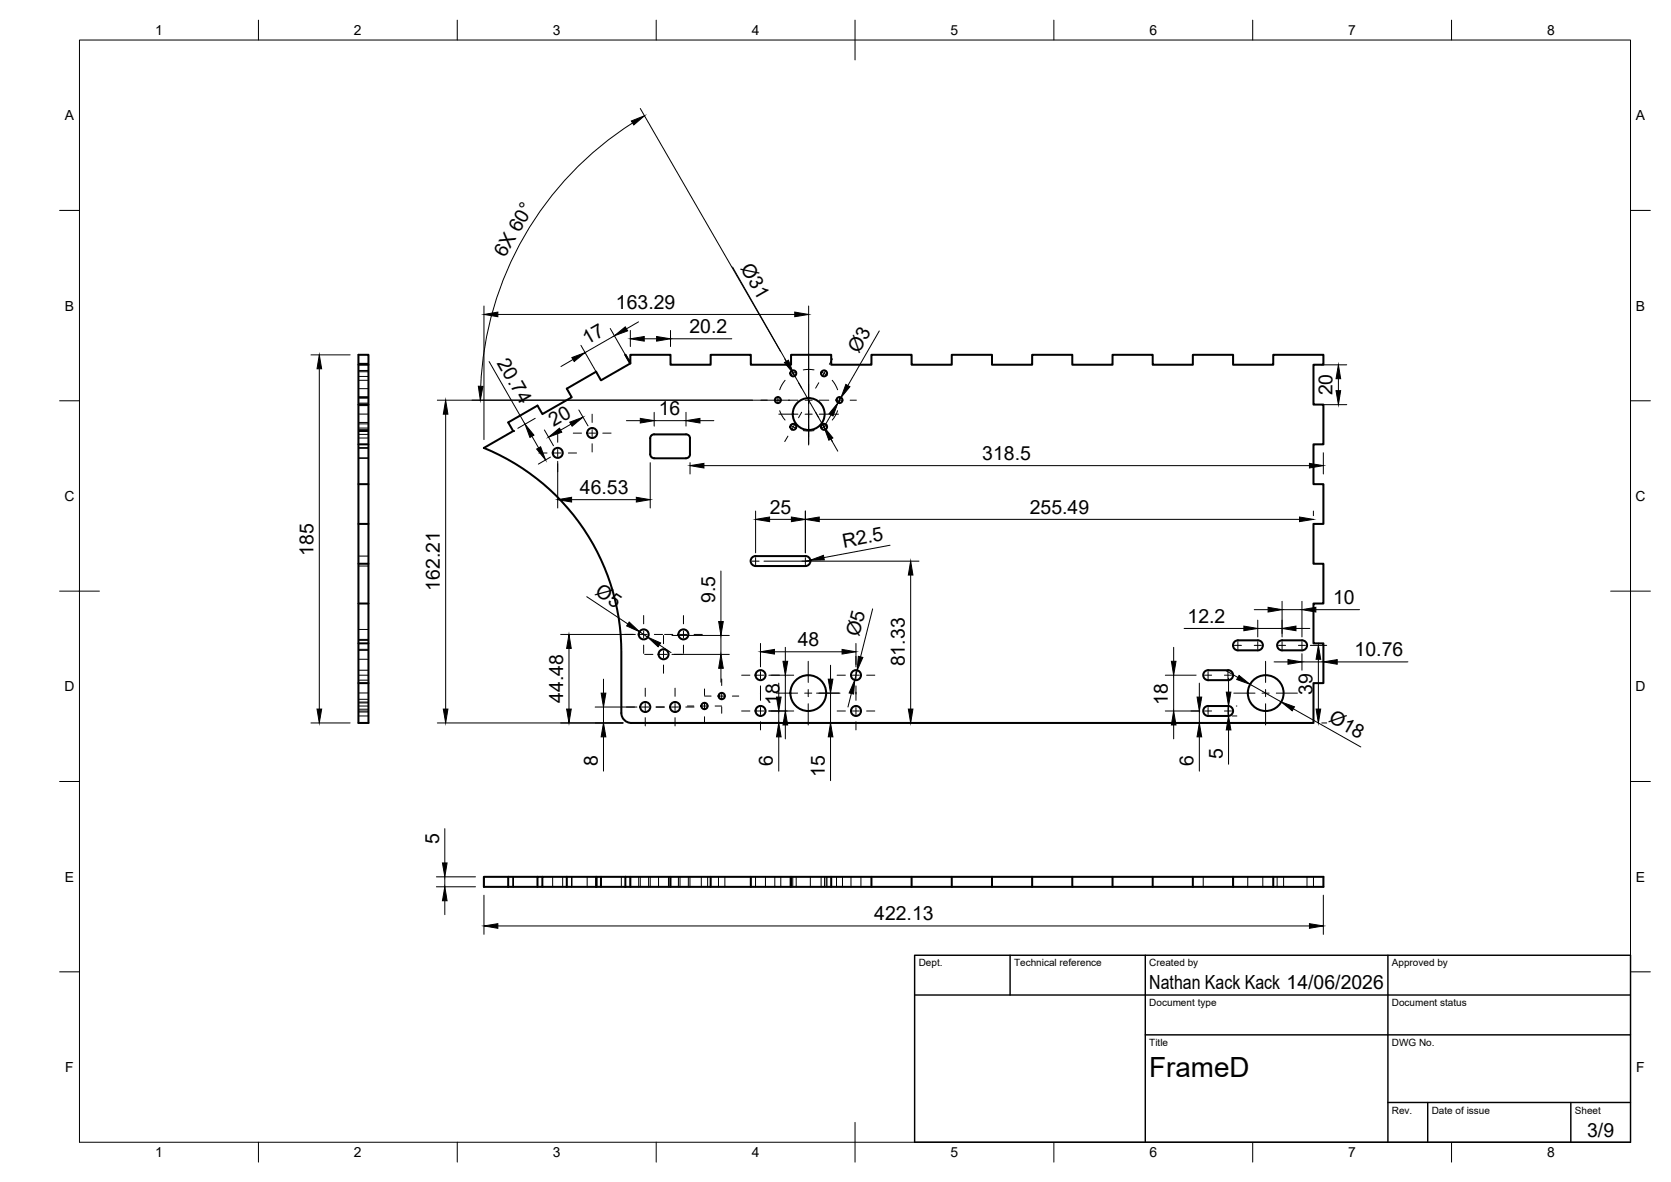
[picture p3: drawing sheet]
<svg xmlns="http://www.w3.org/2000/svg" width="420mm" height="297mm" viewBox="0 0 420 297" stroke-linecap="round" stroke-linejoin="round" font-family="sans-serif">
<!-- layer: Visible -->
<g fill="none" stroke="#000" stroke-width=".51">
<path d="M90.1 89.2h2.5v92.5h-2.5zM90.1 91.7h2.5M90.1 111.7h2.5M90.1 101.7h2.5M127.8 106.2l7.3-4.3 1.3 2.2 7.4-4.3-1.3-2.1 7.4-4.3 1.2 2.2 7.4-4.3-1.3-2.1 1.3 2.1v-2.1h10.1v2.5h10.1v-2.5h10.1v2.5h10.1v-2.5h10.1v2.5h10.1v-2.5h10.1v2.5h10.1v-2.5h10.1v2.5h10.1v-2.5h10.1v2.5h10.1v-2.5h10.1v2.5h10.1v-2.5h10.1v2.5h10.1v-2.5h12.7v2.5h-2.5v10h2.5v10h-2.5v10h2.5v10h-2.5v10h2.5v10h-2.5v10h2.5v10h-2.5v10h-171.6a2.51 2.51 0 0 1-2.5-2.5v-15.3a55.4 55.4 0 0 0-34.5-51.3l7.3-4.3zM164.5 109.2h8M172.5 109.1a.97 .97 0 0 1 1 1.1v3.9a1.01 1.01 0 0 1-1 1.1h-8a1.04 1.04 0 0 1-1-1.1v-3.9a1.01 1.01 0 0 1 1-1.1M90.1 121.7h2.5M90.1 131.7h2.5M190 139.7h12.5M190 139.7a1.26 1.26 0 0 0-1.3 1.3 1.26 1.26 0 0 0 1.3 1.2M202.5 139.7a1.26 1.26 0 0 1 1.3 1.3 1.26 1.26 0 0 1-1.3 1.2"/>
<path d="M90.1 141.7h2.5M90.1 151.7h2.5M190 142.2h12.5M90.1 171.7h2.5M90.1 161.7h2.5M303.1 168.7l.7-.3h5a1.26 1.26 0 0 1 1.2 1.3 1.26 1.26 0 0 1-1.2 1.2h-5a1.26 1.26 0 0 1-1.2-.8 1.26 1.26 0 0 1 .5-1.4zM303.8 177.4h5M303.8 177.4a1.26 1.26 0 0 0-1.3 1.3 1.26 1.26 0 0 0 1.3 1.2h5a1.26 1.26 0 0 0 1.2-1.2 1.26 1.26 0 0 0-1.2-1.3M316.3 160.9h-5a1.26 1.26 0 0 0-1.3 1.3 1.26 1.26 0 0 0 1.3 1.2h5M316.3 160.9a1.26 1.26 0 0 1 1.2 1.3 1.26 1.26 0 0 1-1.2 1.2M321.6 161.2l.8-.3h5a1.26 1.26 0 0 1 1.3 1.3 1.26 1.26 0 0 1-1.3 1.2h-5a1.26 1.26 0 0 1-1.2-.8 1.26 1.26 0 0 1 .4-1.4zM127.8 222.9v-2.5h-6.1v2.5h13.4"/>
<path d="M127.8 220.4h7.3M136.4 220.4h-1.3v2.5M136.4 222.9h13.5M142.5 220.4h-6.1v2.5h-1.3M142.5 220.4v2.5M142.5 220.4h7.4M151.1 220.4h-1.2v2.5M151.1 222.9h6.1M157.2 220.4h-6.1v2.5h-1.2M157.2 220.4h175.6v2.5h-175.6M157.2 220.4v2.5M158.5 220.4v2.5"/>
<path d="M168.6 220.4v2.5M178.7 220.4v2.5M188.8 220.4v2.5M198.9 220.4v2.5M209 220.4v2.5M219.1 220.4v2.5M229.2 220.4v2.5M239.3 220.4v2.5M249.4 220.4v2.5M259.5 220.4v2.5M269.6 220.4v2.5M279.7 220.4v2.5"/>
<path d="M289.8 220.4v2.5M299.9 220.4v2.5M310 220.4v2.5M320.1 220.4v2.5"/>
<circle cx="199.5" cy="93.8" r=".75"/>
<circle cx="207.2" cy="93.8" r=".75"/>
<circle cx="140.2" cy="113.8" r="1.26"/>
<circle cx="148.9" cy="108.8" r="1.26"/>
<circle cx="195.6" cy="100.5" r=".75"/>
<circle cx="199.5" cy="107.3" r=".75"/>
<circle cx="203.3" cy="104.1" r="4"/>
<circle cx="207.2" cy="107.3" r=".75"/>
<circle cx="211.1" cy="100.5" r=".75"/>
<circle cx="161.9" cy="159.4" r="1.26"/>
<circle cx="171.8" cy="159.4" r="1.26"/>
<circle cx="162.3" cy="177.7" r="1.26"/>
<circle cx="166.8" cy="164.4" r="1.26"/>
<circle cx="169.7" cy="177.7" r="1.26"/>
<circle cx="177.1" cy="177.4" r=".79"/>
<circle cx="181.5" cy="174.9" r=".79"/>
<circle cx="191.2" cy="178.7" r="1.26"/>
<circle cx="191.2" cy="169.7" r="1.26"/>
<circle cx="203.2" cy="174.2" r="4.5"/>
<circle cx="215.2" cy="178.7" r="1.26"/>
<circle cx="215.2" cy="169.7" r="1.26"/>
<circle cx="318.3" cy="174.2" r="4.5"/>
</g>
<circle cx="129" cy="108.3" r=".25" fill="#000"/>
<!-- layer: Hidden -->
<g fill="none" stroke="#000" stroke-width=".25">
<path d="M90.1 99.8h2.5M90.1 97.7h2.5M90.1 91.3h2.5M90.1 95.6h2.5M90.1 93.4h2.5M90.1 94.6h2.5M90.1 93.1h2.5M90.1 108.3h2.5M90.1 112.6h2.5M90.1 106.2h2.5M90.1 104.1h2.5M90.1 101.9h2.5"/>
<path d="M90.1 115.2h2.5M90.1 109.2h2.5M90.1 101.3h2.5M90.1 108.1h2.5M90.1 100.1h2.5M90.1 108h2.5M90.1 106.5h2.5M90.1 107.6h2.5M90.1 110.1h2.5M90.1 115.1h2.5M92.6 108.3h-2.5h2.5M90.1 139.7h2.5"/>
<path d="M90.1 142.2h2.5M90.1 158.2h2.5M90.1 168.4h2.5M90.1 170.9h2.5M90.1 177.4h2.5M90.1 179.9h2.5M90.1 160.9h2.5M90.1 163.4h2.5M90.1 163.2h2.5M90.1 165.7h2.5M90.1 175.7h2.5M90.1 174.1h2.5"/>
<path d="M90.1 178.9h2.5M90.1 176.4h2.5M90.1 178.2h2.5M90.1 176.6h2.5M90.1 160.7h2.5M90.1 178.7h2.5M90.1 169.7h2.5M121.7 220.4v2.5M129 220.4v2.5v-2.5M129 220.4v2.5M139 220.4v2.5M141.5 220.4v2.5"/>
<path d="M143.7 220.4v2.5M147.6 220.4v2.5M150.1 220.4v2.5M156.2 220.4v2.5M158.5 220.4v2.5M160.6 220.4v2.5M161 220.4v2.5M163.1 220.4v2.5M163.5 220.4v2.5M165.6 220.4v2.5M168.1 220.4v2.5M168.5 220.4v2.5"/>
<path d="M170.6 220.4v2.5M171 220.4v2.5M173.1 220.4v2.5M173.5 220.4v2.5M176.3 220.4v2.5M177.9 220.4v2.5M180.7 220.4v2.5M182.3 220.4v2.5M188.7 220.4v2.5M190 220.4v2.5M192.5 220.4v2.5M194.8 220.4v2.5"/>
<path d="M196.3 220.4v2.5M198.7 220.4v2.5M199.3 220.4v2.5M200.2 220.4v2.5M203.8 220.4v2.5M206.5 220.4v2.5M207.3 220.4v2.5M207.7 220.4v2.5M207.9 220.4v2.5M210.3 220.4v2.5M211.8 220.4v2.5M214 220.4v2.5"/>
<path d="M216.5 220.4v2.5M302.5 220.4v2.5M310 220.4v2.5M313.7 220.4v2.5M317.5 220.4v2.5M321.1 220.4v2.5M322.7 220.4v2.5M328.6 220.4v2.5M330.3 220.4v2.5"/>
</g>
<!-- layer: BORDER -->
<g fill="none" stroke="#000" stroke-width=".25">
<path d="M20 10.1h390v276.9h-390zM65 5.1v5M115 5.1v5M165 5.1v5M215 5.1v10M265 5.1v5M315 5.1v5M365 5.1v5M15 52.9h5M410 52.9h5M15 100.7h5M410 100.7h5"/>
<path d="M15 148.6h10M405 148.6h10M15 196.4h5M410 196.4h5M15 244.2h5M410 244.2h5M65 287v5M115 287v5M165 287v5M215 282.1v9.9M265 287v5M315 287v5"/>
<path d="M365 287v5"/>
</g>
<!-- layer: TITLEBLOCK -->
<path d="M230 240.1h180v46.9h-180zM230 250h180M254 240.1v9.9M288 240.1v46.9M349 240.1v46.9M288 260.1h122M349 277.1h61M359 277.1v9.9M395 277.1v9.9" fill="none" stroke="#000" stroke-width=".36"/>
<!-- layer: Smart Centers -->
<g fill="none" stroke="#000" stroke-width=".25">
<path d="M195.6 99.7v1.8M197.3 90.2l.8 1.4M197.4 95.6l-1.4 2.3M199 93.1l.9 1.5M200.3 93.4l-1.6 .9M200.8 96.2l.8 1.3M202 92.9l1.3-.1 1.4 .1M203.3 89.3v12.2M205.9 96.2l-.8 1.3M206.4 93.4l1.6 .9M207.6 93.1l-.8 1.5M209.3 95.6l1.3 2.3"/>
<path d="M209.3 90.2l-.8 1.4M211 99.7v1.8M135.5 113.8h2M139.3 113.8h1.8M140.2 109.1v2.1M140.2 113v1.7M140.2 116.5v2.1M142.9 113.8h2.1M144.1 108.8h2.1M148 108.8h1.8M148.9 104.1v2.1M148.9 108v1.7"/>
<path d="M148.9 111.5v2.1M151.6 108.8h2M191.3 100.6h1.6M194.7 100.6h1.8M195.8 104.1h4.8M196 103.2l1.4 2.4M198.1 109.6l-.8 1.4M198.2 100.6h2.4M198.7 106.8l1.6 .9M199.9 106.5l-.9 1.6M201.6 103.6l-.8 1.4M202 108.2h2.7"/>
<path d="M202.4 100.6h1.8M202.4 104.1h1.8M203.3 103.2v8.6M205.1 103.6l.8 1.4M206 100.6h2.4M206 104.1h4.8M206.8 106.5l.8 1.6M208 106.8l-1.6 .9M208.5 109.6l.8 1.4M210.2 100.6h1.8M210.6 103.2l-1.3 2.4M213.8 100.6h1.5"/>
<path d="M157.1 159.4h2.1M161 159.4h1.7M161.8 154.7v2.1M161.8 158.5v1.8M164.5 159.4h2.1M166.8 159.7v2.1M167.1 159.4h2.1M170.9 159.4h1.8M171.9 154.7v2.1M171.9 158.5v1.8M174.5 159.4h2.1M189.1 141h1.8"/>
<path d="M190 140.1v1.8M201.6 141h1.8M202.5 140.1v1.8M157.5 177.7h2.1M161.4 177.7h1.7M161.8 162.1v2.1M162.1 164.5h2.1M162.2 172.9v2.1M162.2 176.8v1.8M164.9 177.7h2.2M165.9 164.5h1.8M166.8 163.5v1.8"/>
<path d="M166.8 167.1v2.1M168.8 177.7h1.8M169.5 164.5h2.1M169.7 172.9v2.1M169.7 176.8v1.8M171.9 162.1v2.1M172.4 177.7h2.1M172.8 177.4h1.7M176.2 177.4h1.8M177.1 173.1v1.7M177.1 176.5v1.8M177.2 174.9h1.6"/>
<path d="M179.8 177.4h1.6M180.6 174.9h1.8M181.5 170.6v1.7M181.5 174v1.8M181.5 177.6v1.6M184.1 174.9h1.7M186.5 169.7h2.1M186.5 178.7h2.1M190.3 169.7h1.8M190.3 178.7h1.8M191.2 164.9v2.1M191.2 168.8v1.8"/>
<path d="M191.2 172.4v3.6M191.2 177.8v1.8M193.9 169.7h2.1M193.9 178.7h2.1M195.2 174.2h5.4M202.3 174.2h1.8M203.2 166.2v5.3M203.2 173.3v1.8M203.2 176.9v5.3M205.9 174.2h5.3M210.5 169.7h2.1M210.5 178.7h2.1"/>
<path d="M214.3 169.7h1.8M214.3 178.7h1.8M215.2 164.9v2.1M215.2 168.8v1.8M215.2 172.4v3.6M215.2 177.8v1.8M217.9 169.7h2.1M217.9 178.7h2.1M302.9 169.7h1.8M302.9 178.7h1.8M303.8 168.8v1.8M303.8 177.8v1.8"/>
<path d="M307.9 169.7h1.7M307.9 178.7h1.7M308.8 168.8v1.8M308.8 177.8v1.8M310.2 174.2h5.4M310.4 162.2h1.7M311.3 161.3v1.8M315.4 162.2h1.8M316.3 161.3v1.8M317.3 174.2h1.8M318.2 166.2v5.3M318.2 173.3v1.8"/>
<path d="M318.2 176.9v5.3M320.9 174.2h5.3M321.5 162.2h1.8M322.4 161.3v1.8M326.5 162.2h1.8M327.4 161.3v1.8M162.2 180.3v2.1M169.7 180.3v2.1M177.1 180.1v1.6M191.2 181.4v2M215.2 181.4v2"/>
</g>
<!-- layer: FD_Dimensions -->
<g fill="none" stroke="#000" stroke-width=".25">
<path d="M159.1 30.9a82.5 82.5 0 0 0-38.2 66.2M161 27.3l35.3 61.1M121.7 76.9v33.6M125.2 79h74.6M184.2 67.1l13.5 23.7M203.3 76.9v32.8M78.2 89.2h9.8M80.3 92.7v85.5M123 90.9l9 15.7M144.1 90.3l-3 1.8M146.1 86.8l4 7M153.4 82.6l4 6.9"/>
<path d="M154.5 84.4l-7.4 4.2M158.5 83v4.1M160.5 80.9l-3 1.7M162 85.1h3.1M168.6 83v4.1M168.6 85.1h15.4M199.5 93.8l7.7 13.5 1.8-3M211.5 99.9l-.8 1.3M221.1 83.2l-7.9 13.7M332.3 91.7h6.3M336.5 95.2v3M110 100.6h88.5"/>
<path d="M112.1 104.1v74.1M133.8 109.6l1.6 3M134.6 105.1l-4.4 2.5M136.9 108l2.3 4M138.4 114.9l-3 1.7M140.2 115.9v11.8M143.6 106.6l-2.7 1.5M145.5 103l2.3 4M157.5 105.7h3.5M163.5 116.3v11.4M164.5 103.6v3.5M164.5 105.7h8"/>
<path d="M172.5 103.6v3.5M173.5 116.3v2.8M176 105.7h3.5M177 117h152.2M208.9 110.3l1.8 3.1M332.3 101.7h6.3M332.7 113.8v5.3M143.7 125.6h16.3M190 128.4v10.5M193.5 130.5h5.5M202.5 128.4v10.5M206 130.5h120.7"/>
<path d="M223.8 137l-16.6 3.1M330.2 128.4v1.2M141 159.4h18.7M147.5 150l10.4 6.8M160.8 158.8l2.1 1.3M169 159.7h14.4M181.3 143.5v12.7M181.3 159.7v4.8M192.1 141h39M203.7 140.8l-1.2 .2M219.4 153l-3 12.1M229 144.5v33.7"/>
<path d="M297.7 157.9h15.1M315.4 153.2h3.5M316.3 155.8v4.3M316.3 157.9h6.1M322.4 151.1v9M322.4 153.2h5M325.9 157.9h3.5M327.4 151.1v9M330.9 153.2h10.9M143.1 162.9v15.3M149.6 177.7h10.5M151.7 170.7v3.5"/>
<path d="M151.7 177.7v4M165.8 162.1l2.9 1.9M169 164.5h14.4M181.3 167.9v3.5M191.2 161.7v5.9M193.3 178.7h6.3M193.3 169.7h6.3M194.7 163.8h17M195.8 171.7v3.5M195.8 178.7v3M197.5 162.7v3.5M197.5 169.7v9"/>
<path d="M205.3 174.2h5.6M208.8 167.2v3.5M208.8 174.2v7.5M214.1 174.3l-.9 3.4M215.2 161.7v5.9M215.5 168.5l-.6 2.4M293 178.7h8.7M293 169.7h7.8M295.1 162.7v3.5M295.1 169.7v9M301.6 171.7v3.5M301.6 178.7v3"/>
<path d="M308.2 168.5l3.1 1.8M308.9 170.4v3.5M308.9 177.4v2.5M309.8 179.9h1.2M310.9 177.4h.1M314.3 172l7.8 4.4M320.4 166.3h3.4M325.2 178.1l17 9.6M327.4 164.3v4.1M327.4 166.3h5.3M329.5 162.2h4.1M331.5 165.7v12.5"/>
<path d="M336.2 166.3h17.8M78.2 181.7h9.8M110 181.7h46.7M151.7 185.2v8.6M195.8 185.2v8.6M197.5 182.2v3.5M208.8 185.2v11M229.8 181.7h1.3M295.1 182.2v3.5M301.6 185.2v8.6M303.4 181.7h.3M308.9 183.4v8.7"/>
<path d="M332.3 181.7h1.3M111.8 208.2v8.7M109.7 222.8h9.9M109.7 220.4h9.9M111.8 220.4v2.4M111.8 226.4v3.5M121.7 225v9.8M125.2 232.7h204M332.7 225v9.8"/>
</g>
<g fill="#000" stroke="#000" stroke-width=".25">
<path d="M158.7 30.4l3.4-1.3-2.7 2.3zM121.7 79l3.5-.6v1.2zM199.8 78.4l3.5 .6-3.5 .6zM80.3 89.2l.6 3.5h-1.2zM120.3 97.1h1.1l-.6 3.5zM143.8 89.9l3.3-1.3-2.7 2.3zM154.5 84.4l2.7-2.3 .6 1zM158.5 85.1l3.5-.5v1.1zM165.1 84.6l3.5 .5-3.5 .6zM197.2 91.1l1-.6 1.3 3.3zM212.7 96.6l1 .6-2.2 2.7zM335.9 98.2h1.2l-.6 3.5z"/>
<path d="M336.5 91.7l.6 3.5h-1.2zM112.1 100.6l.5 3.5h-1.1zM132 106.6l2.3 2.8-1.1 .5zM134.9 112.8l1-.5 1.3 3.3zM137.9 109.9l2.8-2.3 .5 1zM143.3 106.1l3.3-1.3-2.8 2.3zM161 105.1l3.5 .6-3.5 .6zM172.5 105.7l3.5-.6v1.2zM173.5 117l3.5-.6v1.2zM210.7 101.2l-1.2 3.3-1.1-.5zM207.2 107.3l2.2 2.8-1 .5zM329.2 116.4l3.5 .6-3.5 .6z"/>
<path d="M140.2 125.6l3.5-.6v1.2zM160 125l3.5 .6-3.5 .6zM190 130.5l3.5-.6v1.2zM199 129.9l3.5 .6-3.5 .6zM202.5 130.5l3.5-.6v1.2zM203.7 140.8l3.4-1.2 .2 1.1zM326.7 129.9l3.5 .6-3.5 .6zM158.2 156.3l2.6 2.5-3.2-1.5zM180.7 156.2h1.2l-.6 3.5zM229 141l.6 3.5h-1.2zM312.8 157.3l3.5 .6-3.5 .6zM318.9 152.6l3.5 .6-3.5 .6z"/>
<path d="M322.4 157.9l3.5-.6v1.2zM327.4 153.2l3.5-.6v1.2zM79.7 178.2h1.2l-.6 3.5zM111.5 178.2h1.1l-.5 3.5zM143.1 159.4l.5 3.5h-1.1zM142.5 178.2h1.1l-.5 3.5zM151.2 174.2h1.1l-.6 3.5zM162.9 160.1l3.2 1.5-.6 .9zM181.3 164.5l.6 3.4h-1.2zM191.2 163.8l3.5-.6v1.2zM195.2 175.2h1.2l-.6 3.5zM196.9 166.2h1.2l-.6 3.5z"/>
<path d="M208.3 170.7h1.1l-.6 3.5zM211.7 163.2l3.5 .6-3.5 .6zM214.9 170.9l-.3 3.5-1.1-.3zM215.8 164.9l1.2 .3-1.5 3.3zM228.4 178.2h1.2l-.6 3.5zM294.5 166.2h1.2l-.6 3.5zM301 175.2h1.2l-.6 3.5zM308.3 173.9h1.2l-.6 3.5zM311.6 169.7l2.7 2.3-3.3-1.2zM323.8 165.8l3.6 .5-3.6 .6zM322.1 176.4l3.4 1.2-.6 1zM331.5 162.2l.6 3.5h-1.2z"/>
<path d="M330.9 178.2h1.2l-.6 3.5zM332.7 166.3l3.5-.5v1.1zM151.7 181.7l.6 3.5h-1.1zM195.8 181.7l.6 3.5h-1.2zM197.5 178.7l.6 3.5h-1.2zM208.8 181.7l.6 3.5h-1.1zM295.1 178.7l.6 3.5h-1.2zM301.6 181.7l.6 3.5h-1.2zM308.9 179.9l.6 3.5h-1.2zM111.3 216.9h1.1l-.6 3.5zM111.8 222.8l.6 3.6h-1.1zM121.7 232.7l3.5-.6v1.2z"/>
<path d="M329.2 232.1l3.5 .6-3.5 .6z"/>
</g>
<text font-size="7" x="289" y="270.6">FrameD</text>
<g font-size="4.9">
<text x="126.9" y="64.9" transform="rotate(-60 126.9 64.9)">6X 60°</text>
<text x="186.1" y="67.4" transform="rotate(60 186.1 67.4)">Ø31</text>
<text x="154.9" y="77.6">163.29</text>
<text x="173.4" y="83.7">20.2</text>
<text x="147.6" y="86.7" transform="rotate(-30 147.6 86.7)">17</text>
<text x="215.9" y="89.1" transform="rotate(-60 215.9 89.1)">Ø3</text>
<text x="124.9" y="91.2" transform="rotate(60 124.9 91.2)">20.74</text>
<text x="335.1" y="99.4" transform="rotate(-90 335.1 99.4)">20</text>
<text x="139.2" y="107.4" transform="rotate(-30 139.2 107.4)">20</text>
<text x="165.6" y="104.3">16</text>
<text x="247" y="115.6">318.5</text>
<text x="145.8" y="124.1">46.53</text>
<text x="193.5" y="129.1">25</text>
<text x="258.9" y="129.1">255.49</text>
<text x="212.2" y="137.7" transform="rotate(-11 212.2 137.7)">R2.5</text>
<text x="78.8" y="139.7" transform="rotate(-90 78.8 139.7)">185</text>
<text x="110.6" y="148.4" transform="rotate(-90 110.6 148.4)">162.21</text>
<text x="149.4" y="149.3" transform="rotate(33 149.4 149.3)">Ø5</text>
<text x="179.8" y="151.5" transform="rotate(-90 179.8 151.5)">9.5</text>
<text x="335.2" y="151.8">10</text>
<text x="216" y="160.1" transform="rotate(-76 216 160.1)">Ø5</text>
<text x="298.6" y="156.5">12.2</text>
<text x="200.6" y="162.3">48</text>
<text x="227.5" y="167.5" transform="rotate(-90 227.5 167.5)">81.33</text>
<text x="340.6" y="164.9">10.76</text>
<text x="141.6" y="176.6" transform="rotate(-90 141.6 176.6)">44.48</text>
<text x="196" y="177.1" transform="rotate(-90 196 177.1)">18</text>
<text x="293.6" y="177.1" transform="rotate(-90 293.6 177.1)">18</text>
<text x="330" y="174.7" transform="rotate(-90 330 174.7)">39</text>
<text x="333.8" y="181.2" transform="rotate(29 333.8 181.2)">Ø18</text>
<text x="307.4" y="190.8" transform="rotate(-90 307.4 190.8)">5</text>
<text x="150.3" y="192.6" transform="rotate(-90 150.3 192.6)">8</text>
<text x="194.4" y="192.6" transform="rotate(-90 194.4 192.6)">6</text>
<text x="207.4" y="195.3" transform="rotate(-90 207.4 195.3)">15</text>
<text x="300.1" y="192.6" transform="rotate(-90 300.1 192.6)">6</text>
<text x="110.4" y="212.2" transform="rotate(-90 110.4 212.2)">5</text>
<text x="219.8" y="231.2">422.13</text>
<text x="289" y="248.5">Nathan Kack Kack 14/06/2026</text>
<text x="399.1" y="285.7">3/9</text>
</g>
<g font-size="3.5">
<text x="39" y="8.8">1</text>
<text x="89" y="8.8">2</text>
<text x="139" y="8.8">3</text>
<text x="189" y="8.8">4</text>
<text x="239" y="8.8">5</text>
<text x="289" y="8.8">6</text>
<text x="339" y="8.8">7</text>
<text x="389" y="8.8">8</text>
<text x="16.3" y="30.2">A</text>
<text x="411.3" y="30.2">A</text>
<text x="16.3" y="78">B</text>
<text x="411.3" y="78">B</text>
<text x="16.2" y="125.9">C</text>
<text x="411.2" y="125.9">C</text>
<text x="16.2" y="173.7">D</text>
<text x="411.2" y="173.7">D</text>
<text x="16.3" y="221.6">E</text>
<text x="411.3" y="221.6">E</text>
<text x="16.4" y="269.4">F</text>
<text x="411.4" y="269.4">F</text>
<text x="39" y="290.8">1</text>
<text x="89" y="290.8">2</text>
<text x="139" y="290.8">3</text>
<text x="189" y="290.8">4</text>
<text x="239" y="290.8">5</text>
<text x="289" y="290.8">6</text>
<text x="339" y="290.8">7</text>
<text x="389" y="290.8">8</text>
</g>
<g font-size="2.5">
<text x="231" y="242.9">Dept.</text>
<text x="255" y="242.9">Technical reference</text>
<text x="289" y="242.9">Created by</text>
<text x="350" y="242.9">Approved by</text>
<text x="289" y="252.8">Document type</text>
<text x="350" y="252.8">Document status</text>
<text x="289" y="262.9">Title</text>
<text x="350" y="262.9">DWG No.</text>
<text x="350" y="279.9">Rev.</text>
<text x="360" y="279.9">Date of issue</text>
<text x="396" y="279.9">Sheet</text>
</g>
</svg>
